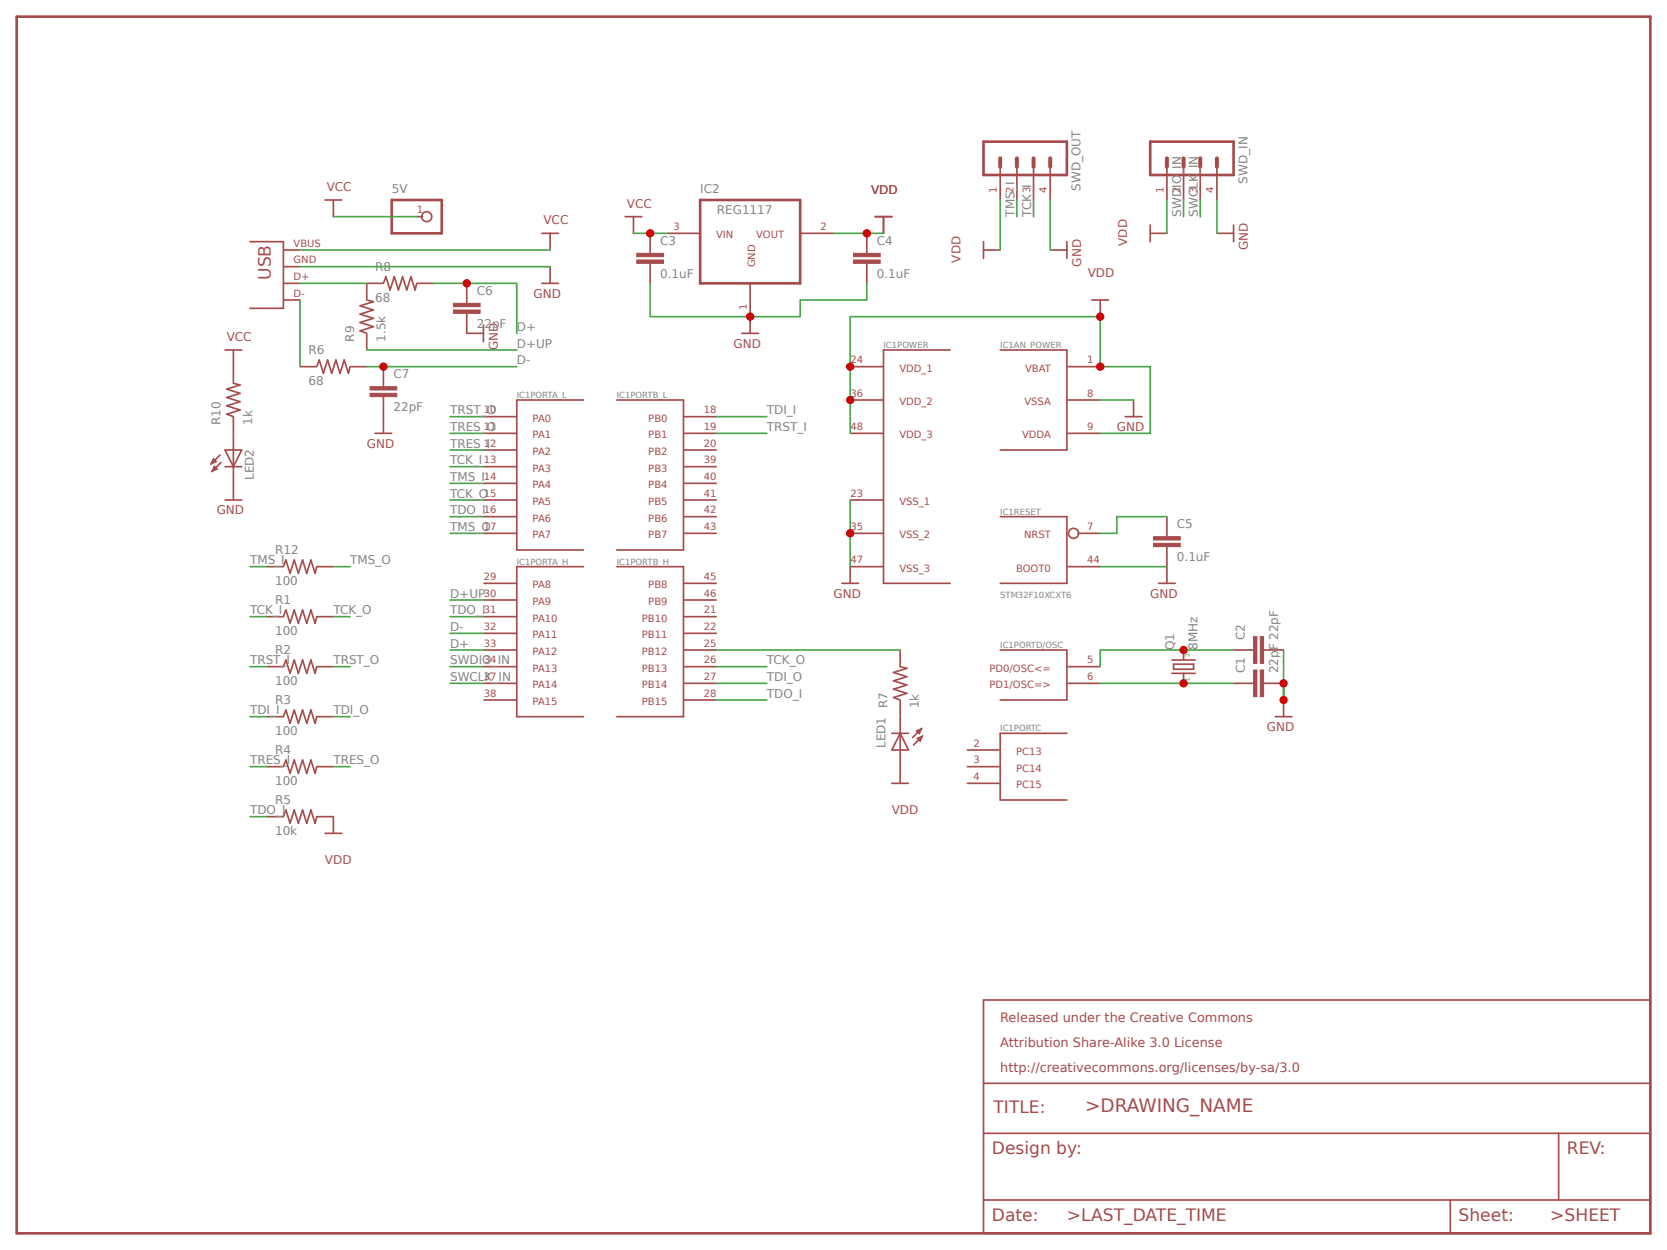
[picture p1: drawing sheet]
<svg xmlns="http://www.w3.org/2000/svg" width="265mm" height="198mm" viewBox="0 0 265 198" stroke-linecap="round" stroke-linejoin="round" font-family="sans-serif">
<g fill="none" stroke="#a54b4b" stroke-width=".26">
<path d="M39.7 38.4h5.3v10.5h-5.3M45 39.7h2.6M51.6 31.7h2.6M52.9 31.7v2.7M66.1 34.4h1.1M86 37h2.6M87.3 37v2.7M99.2 34.4h2.7M100.5 34.4v2.6M103.2 37v2.6M103.2 39.7v.5M105.8 37h5.2"/>
<path d="M127.1 37h5.2M137.6 37v2.6M137.6 39.7v.5M138.9 34.4h2.7M140.2 34.4v2.6M156.1 39.7h2.6M156.1 38.4v2.6M158.7 26.5v5.2M161.4 26.5v5.2M164 26.5v5.2M166.7 26.5v5.2M166.7 39.7h2.6"/>
<path d="M169.3 38.4v2.6M182.6 37h2.6M182.6 35.7v2.7M185.2 26.5v5.2M187.9 26.5v5.2M190.5 26.5v5.2M193.1 26.5v5.2M193.1 37h2.7M195.8 35.7v2.7M35.7 55.6h2.7M37 55.6v5.2M45 47.6h2.6"/>
<path d="M45 45h2.6M45 42.3h2.6M47.6 58.2h2.6M50.3 58.2l.4-1.1 .6 2.2 .7-2.2 .7 2.2 .6-2.2 .7 2.2 .6-2.2 .7 2.2 .3-1.1M55.6 58.2h2.6M58.2 47.6l1.1 .3-2.2 .7 2.2 .6-2.2 .7 2.2 .6-2.2 .7 2.2 .7-2.2 .6 1.1 .4M58.2 53v2.6M60.8 45h-2.6v2.6M60.9 58.2v2.6M60.9 45l.4-1.1 .6 2.1 .7-2.1 .6 2.1 .7-2.1 .7 2.1 .6-2.1 .7 2.1 .2-1M66.2 45h2.6M74.1 50.3v2.6h2.6"/>
<path d="M74.1 45v2.6M74.1 47.6v.6M74.1 49.7v.6M76.7 51.6v2.6M86 45h2.6M87.3 42.3v2.7M103.2 41.8v.5M103.2 42.4v2.6M117.7 52.9h2.7M119.1 45.1v7.8M134.9 58.2h5.2M137.6 41.8v.5"/>
<path d="M137.6 42.4v2.6M150.8 55.6h-10.6v37h10.6M158.7 55.6h10.6v15.8h-10.6M169.4 58.2h5.2M173.3 47.6h2.6M174.6 47.6v2.7M34.9 72.2l-1.4 1.5M35.1 73.4l-1.5 1.5M35.7 71.4h2.7l-1.4 2.7zM35.7 74.1h2.7M35.7 79.4h2.7M37 66.2v5.2"/>
<path d="M37 71.4v2.7M37 74.1v5.3M37 60.9l1.1 .2-2.1 .7 2.1 .6-2.1 .7 2.1 .7-2.1 .6 2.1 .7-2.1 .6 1 .4M59.5 68.8h2.7M60.9 60.9v.5M60.9 63v.5M60.9 63.5v5.3M76.7 66.1h5.2M76.7 68.8h5.2M76.7 71.4h5.2M76.7 74.1h5.2M76.7 76.7h5.2"/>
<path d="M76.7 79.4h5.2M92.6 63.5h-10.6v23.8h10.6M97.9 63.5h10.6v23.8h-10.6M108.6 66.1h5.2M108.6 68.8h5.2M108.6 71.4h5.2M108.6 74.1h5.2M108.6 76.7h5.2M108.6 79.4h5.2M134.9 63.5h5.2M134.9 68.8h5.2M134.9 79.4h5.2"/>
<path d="M169.4 63.5h5.2M169.4 68.8h5.2M178.6 66.1h2.6M179.9 63.5v2.6M42.3 90h2.6M42.3 97.9h2.6M45 90l.4-1.1 .6 2.1 .7-2.1 .7 2.1 .6-2.1 .7 2.1 .6-2.1 .7 2.1 .3-1M45 97.9l.4-1.1 .6 2.2 .7-2.2 .7 2.2 .6-2.2 .7 2.2 .6-2.2 .7 2.2 .3-1.1M50.3 90h2.6M50.3 97.9h2.6M76.7 82h5.2M76.7 84.7h5.2"/>
<path d="M76.7 92.6h5.2M76.7 95.2h5.2M76.7 97.9h5.2M92.6 90h-10.6v23.8h10.6M97.9 90h10.6v23.8h-10.6M108.6 82h5.2M108.6 84.7h5.2M108.6 92.6h5.2M108.6 95.2h5.2M108.6 97.9h5.2M133.6 92.6h2.7M134.9 84.7h5.2"/>
<path d="M140.1 90h-5.2v2.6M158.7 82h10.6v10.6h-10.6M169.4 90h5.2M171 84.7h3.6M183.9 92.6h2.6M185.2 82v2.6M185.2 84.7v.5M185.2 86.8v.5M185.2 87.4v5.2M42.3 113.8h2.6M42.3 105.8h2.6M45 105.8l.4-1 .6 2.1 .7-2.1 .7 2.1 .6-2.1 .7 2.1 .6-2.1 .7 2.1 .3-1.1"/>
<path d="M45 113.8l.4-1.1 .6 2.1 .7-2.1 .7 2.1 .6-2.1 .7 2.1 .6-2.1 .7 2.1 .3-1M50.3 113.8h2.6M50.3 105.8h2.6M76.7 100.5h5.2M76.7 103.2h5.2M76.7 105.8h5.2M76.7 108.5h5.2M76.7 111.1h5.2M108.6 100.5h5.2M108.6 103.2h5.2M108.6 105.8h5.2M108.6 108.5h5.2"/>
<path d="M108.6 111.1h5.2M141.6 116.4h2.6M142.9 116.4l1.3 2.7h-2.6zM142.9 103.2v2.6M142.9 111.2v5.2M142.9 116.4v2.7M142.9 119.1v5.3M142.9 105.8l1 .3-2.1 .7 2.1 .6-2.1 .7 2.1 .6-2.1 .7 2.1 .7-2.1 .6 1.1 .4M146.3 115.6l-1.4 1.5M146.4 116.8l-1.4 1.5M153.5 119.1h5.2M158.7 103.2h10.6v7.9h-10.6"/>
<path d="M169.3 116.4h-10.6v10.6h10.6M169.4 105.8h5.2M169.4 108.5h5.2M186 104.8h3.7M186 106.9h3.7M186.3 105.4h3.1v.8h-3.1zM187.9 103.2v1.6M187.9 106.9v1.6M195.8 103.2h2.6M195.8 108.5h2.6M198.4 103.2h.6M198.4 108.5h.6"/>
<path d="M200.6 103.2h.5M200.6 108.5h.5M201.1 103.2h2.6M201.1 108.5h2.6M202.4 113.8h2.7M203.7 111.1v2.7M42.3 121.7h2.6M42.3 129.6h2.6M45 121.7l.4-1.1 .6 2.2 .7-2.2 .7 2.2 .6-2.2 .7 2.2 .6-2.2 .7 2.2 .3-1.1M45 129.6l.4-1 .6 2.1 .7-2.1 .7 2.1 .6-2.1 .7 2.1 .6-2.1 .7 2.1 .3-1.1M50.3 121.7h2.6M50.3 129.6h2.6v2.7"/>
<path d="M51.6 132.3h2.6M141.6 124.4h2.6M153.5 121.7h5.2M153.5 124.4h5.2M156.1 158.7h105.8v37.1h-105.8zM156.1 179.9h105.8M156.1 172h105.8M247.4 179.9v10.6M156.1 190.5h105.8M230.2 190.5v5.3"/>
<circle cx="67.7" cy="34.4" r=".79"/>
<circle cx="170.4" cy="84.7" r=".79"/>
</g>
<g fill="#a54b4b" stroke="#a54b4b" stroke-width=".16">
<path d="M145.5 117.2l.9-.4-.4 .9z"/>
<path d="M145.4 116l.9-.4-.4 .9z"/>
<path d="M33.9 72.8l.5 .5-.9 .4z"/>
<path d="M34 74l.5 .5-.9 .4z"/>
<path d="M200 101.1h.6v4.2h-.6z"/>
<path d="M199 101.1h.5v4.2h-.5z"/>
<path d="M200 106.4h.6v4.2h-.6z"/>
<path d="M199 106.4h.5v4.2h-.5z"/>
<path d="M183.1 86.3h4.2v.5h-4.2z"/>
<path d="M183.1 85.2h4.2v.5h-4.2z"/>
<path d="M101.1 41.3h4.2v.5h-4.2z"/>
<path d="M101.1 40.2h4.2v.5h-4.2z"/>
<path d="M135.5 41.3h4.2v.5h-4.2z"/>
<path d="M135.5 40.2h4.2v.5h-4.2z"/>
<path d="M72 49.2h4.2v.5h-4.2z"/>
<path d="M72 48.2h4.2v.5h-4.2z"/>
<path d="M58.7 62.4h4.3v.6h-4.3z"/>
<path d="M58.7 61.4h4.3v.5h-4.3z"/>
</g>
<path d="M2.6 2.6h259.3v193.2h-259.3zM62.2 31.7h7.9v5.3h-7.9zM111.1 31.7h15.9v13.3h-15.9zM156.1 22.5h13.2v5.3h-13.2zM182.6 22.5h13.2v5.3h-13.2z" fill="none" stroke="#a54b4b" stroke-width=".42"/>
<path d="M158.7 25.1v1.4M161.4 25.1v1.4M164 25.1v1.4M166.7 25.1v1.4M185.2 25.1v1.4M187.9 25.1v1.4M190.5 25.1v1.4M193.1 25.1v1.4" fill="none" stroke="#a54b4b" stroke-width=".63"/>
<g fill="none" stroke="#4ba54b" stroke-width=".26">
<path d="M47.6 39.7h39.7M52.9 34.4h13.2M100.5 37h5.3M132.3 37h7.9M158.7 31.7v8M161.4 31.7v2.7M164 31.7v2.7M166.7 31.7v8M185.2 31.7v5.3M187.9 31.7v2.7M190.5 31.7v2.7M193.1 31.7v5.3"/>
<path d="M47.6 42.3h39.7M47.6 45h10.6M47.6 47.6v10.6M58.2 55.6h23.8M58.2 58.2h23.8M68.8 45h13.2v7.9M103.2 45v5.3h23.8v-2.7h10.6v-2.6M71.4 79.4h5.3M71.4 66.1h5.3M71.4 68.8h5.3M71.4 71.4h5.3M71.4 76.7h5.3"/>
<path d="M71.4 74.1h5.3M113.8 66.1h7.9M113.8 68.8h7.9M134.9 68.8v-18.5h39.7v7.9h8v10.6h-8M134.9 79.4v10.6M174.6 63.5h5.3M39.7 90h2.6M39.7 97.9h2.6M52.9 90h2.7M52.9 97.9h2.7M71.4 97.9h5.3M71.4 95.2h5.3"/>
<path d="M71.4 82h5.3M71.4 84.7h5.3M174.6 90h10.6M185.2 82h-7.9v2.7h-2.7M39.7 105.8h2.6M39.7 113.8h2.6M52.9 105.8h2.7M52.9 113.8h2.7M71.4 108.5h5.3M71.4 103.2h5.3M71.4 105.8h5.3M71.4 100.5h5.3"/>
<path d="M113.8 108.5h7.9M113.8 103.2h29.1M113.8 105.8h7.9M113.8 111.1h7.9M174.6 108.5h21.2M195.8 103.2h-21.2v2.6M203.7 103.2v7.9v-2.6M39.7 121.7h2.6M39.7 129.6h2.6M52.9 121.7h2.7"/>
</g>
<g fill="#c00">
<circle cx="103.2" cy="37" r=".66"/>
<circle cx="119.1" cy="50.3" r=".66"/>
<circle cx="134.9" cy="84.7" r=".66"/>
<circle cx="203.7" cy="108.5" r=".66"/>
<circle cx="203.7" cy="111.1" r=".66"/>
<circle cx="137.6" cy="37" r=".66"/>
<circle cx="134.9" cy="63.5" r=".66"/>
<circle cx="134.9" cy="58.2" r=".66"/>
<circle cx="174.6" cy="50.3" r=".66"/>
<circle cx="174.6" cy="58.2" r=".66"/>
<circle cx="187.9" cy="103.2" r=".66"/>
<circle cx="187.9" cy="108.5" r=".66"/>
<circle cx="60.9" cy="58.2" r=".66"/>
<circle cx="74.1" cy="45" r=".66"/>
</g>
<text font-size="2.9" fill="#a54b4b" x="172.2" y="176.6">&gt;DRAWING_NAME</text>
<g font-size="2.7" fill="#a54b4b">
<text x="43" y="44.5" transform="rotate(-90 43 44.5)">USB</text>
<text x="157.7" y="176.6">TITLE:</text>
<text x="157.4" y="183.2">Design by:</text>
<text x="248.7" y="183.2">REV:</text>
<text x="157.4" y="193.8">Date:</text>
<text x="169.3" y="193.8">&gt;LAST_DATE_TIME</text>
<text x="231.5" y="193.8">Sheet:</text>
<text x="246.1" y="193.8">&gt;SHEET</text>
</g>
<g font-size="2" fill="#a54b4b">
<text x="158.7" y="162.2">Released under the Creative Commons</text>
<text x="158.7" y="166.2">Attribution Share-Alike 3.0 License</text>
<text x="158.7" y="170.2">http://creativecommons.org/licenses/by-sa/3.0</text>
</g>
<g font-size="1.9" fill="#838383">
<text x="198" y="29.2" transform="rotate(-90 198 29.2)">SWD_IN</text>
<text x="62.2" y="30.6">5V</text>
<text x="111.1" y="30.6">IC2</text>
<text x="113.8" y="33.9">REG1117</text>
<text x="161" y="34.4" transform="rotate(-90 161 34.4)">TMS_I</text>
<text x="163.7" y="34.4" transform="rotate(-90 163.7 34.4)">TCK_I</text>
<text x="171.5" y="30.3" transform="rotate(-90 171.5 30.3)">SWD_OUT</text>
<text x="187.5" y="34.4" transform="rotate(-90 187.5 34.4)">SWDIO_IN</text>
<text x="190.1" y="34.4" transform="rotate(-90 190.1 34.4)">SWCLK_IN</text>
<text x="104.8" y="38.8">C3</text>
<text x="139.2" y="38.8">C4</text>
<text x="59.5" y="48">68</text>
<text x="59.5" y="43">R8</text>
<text x="75.7" y="46.8">C6</text>
<text x="104.8" y="44.1">0.1uF</text>
<text x="139.2" y="44.1">0.1uF</text>
<text x="75.7" y="52.1">22pF</text>
<text x="82" y="52.5">D+</text>
<text x="48.9" y="56.2">R6</text>
<text x="56.2" y="54.2" transform="rotate(-90 56.2 54.2)">R9</text>
<text x="61.2" y="54.2" transform="rotate(-90 61.2 54.2)">1.5k</text>
<text x="62.4" y="60">C7</text>
<text x="82" y="55.2">D+UP</text>
<text x="82" y="57.8">D-</text>
<text x="48.9" y="61.2">68</text>
<text x="62.4" y="65.3">22pF</text>
<text x="71.4" y="65.8">TRST_O</text>
<text x="121.7" y="65.8">TDI_I</text>
<text x="35" y="67.5" transform="rotate(-90 35 67.5)">R10</text>
<text x="40" y="67.5" transform="rotate(-90 40 67.5)">1k</text>
<text x="71.4" y="68.4">TRES_O</text>
<text x="71.4" y="71.1">TRES_I</text>
<text x="121.7" y="68.4">TRST_I</text>
<text x="40.3" y="76.2" transform="rotate(-90 40.3 76.2)">LED2</text>
<text x="71.4" y="73.7">TCK_I</text>
<text x="71.4" y="76.4">TMS_I</text>
<text x="71.4" y="81.7">TDO_I</text>
<text x="71.4" y="79">TCK_O</text>
<text x="186.8" y="83.8">C5</text>
<text x="39.7" y="89.6">TMS_I</text>
<text x="43.7" y="87.9">R12</text>
<text x="55.6" y="89.6">TMS_O</text>
<text x="71.4" y="84.3">TMS_O</text>
<text x="186.8" y="89.1">0.1uF</text>
<text x="43.7" y="92.9">100</text>
<text x="43.7" y="95.9">R1</text>
<text x="71.4" y="94.9">D+UP</text>
<text x="39.7" y="97.5">TCK_I</text>
<text x="43.7" y="100.9">100</text>
<text x="52.9" y="97.5">TCK_O</text>
<text x="71.4" y="97.5">TDO_I</text>
<text x="71.4" y="100.2">D-</text>
<text x="197.6" y="101.6" transform="rotate(-90 197.6 101.6)">C2</text>
<text x="39.7" y="105.5">TRST_I</text>
<text x="43.7" y="103.8">R2</text>
<text x="52.9" y="105.5">TRST_O</text>
<text x="71.4" y="102.8">D+</text>
<text x="71.4" y="105.5">SWDIO_IN</text>
<text x="121.7" y="105.5">TCK_O</text>
<text x="186.3" y="103.2" transform="rotate(-90 186.3 103.2)">Q1</text>
<text x="190" y="103.2" transform="rotate(-90 190 103.2)">8MHz</text>
<text x="197.6" y="106.9" transform="rotate(-90 197.6 106.9)">C1</text>
<text x="202.9" y="106.9" transform="rotate(-90 202.9 106.9)">22pF 22pF</text>
<text x="39.7" y="113.4">TDI_I</text>
<text x="43.7" y="108.8">100</text>
<text x="43.7" y="111.8">R3</text>
<text x="52.9" y="113.4">TDI_O</text>
<text x="71.4" y="108.1">SWCLK_IN</text>
<text x="121.7" y="110.8">TDO_I</text>
<text x="121.7" y="108.1">TDI_O</text>
<text x="140.9" y="112.4" transform="rotate(-90 140.9 112.4)">R7</text>
<text x="145.9" y="112.4" transform="rotate(-90 145.9 112.4)">1k</text>
<text x="43.7" y="116.8">100</text>
<text x="43.7" y="119.7">R4</text>
<text x="140.6" y="118.7" transform="rotate(-90 140.6 118.7)">LED1</text>
<text x="39.7" y="121.3">TRES_I</text>
<text x="43.7" y="124.7">100</text>
<text x="52.9" y="121.3">TRES_O</text>
<text x="39.7" y="129.3">TDO_I</text>
<text x="43.7" y="127.6">R5</text>
<text x="43.7" y="132.6">10k</text>
</g>
<g font-size="1.9" fill="#a54b4b">
<text x="51.9" y="30.3">VCC</text>
<text x="86.3" y="35.6">VCC</text>
<text x="99.5" y="33">VCC</text>
<text x="138.2" y="30.7">VDD</text>
<text x="152.4" y="41.7" transform="rotate(-90 152.4 41.7)">VDD</text>
<text x="178.9" y="39" transform="rotate(-90 178.9 39)">VDD</text>
<text x="198.1" y="39.7" transform="rotate(-90 198.1 39.7)">GND</text>
<text x="84.7" y="47.3">GND</text>
<text x="171.6" y="42.3" transform="rotate(-90 171.6 42.3)">GND</text>
<text x="172.6" y="43.9">VDD</text>
<text x="36" y="54.1">VCC</text>
<text x="79" y="55.6" transform="rotate(-90 79 55.6)">GND</text>
<text x="116.4" y="55.2">GND</text>
<text x="58.2" y="71.1">GND</text>
<text x="177.3" y="68.4">GND</text>
<text x="34.4" y="81.7">GND</text>
<text x="132.3" y="94.9">GND</text>
<text x="182.6" y="94.9">GND</text>
<text x="201.1" y="116">GND</text>
<text x="141.5" y="129.1">VDD</text>
<text x="51.6" y="137.1">VDD</text>
</g>
<g font-size="1.6" fill="#a54b4b">
<text x="66.2" y="33.9">1</text>
<text x="158.2" y="30.7" transform="rotate(-90 158.2 30.7)">1</text>
<text x="160.9" y="30.7" transform="rotate(-90 160.9 30.7)">2</text>
<text x="163.5" y="30.7" transform="rotate(-90 163.5 30.7)">3</text>
<text x="166.2" y="30.7" transform="rotate(-90 166.2 30.7)">4</text>
<text x="184.7" y="30.7" transform="rotate(-90 184.7 30.7)">1</text>
<text x="187.3" y="30.7" transform="rotate(-90 187.3 30.7)">2</text>
<text x="190" y="30.7" transform="rotate(-90 190 30.7)">3</text>
<text x="192.6" y="30.7" transform="rotate(-90 192.6 30.7)">4</text>
<text x="46.6" y="41.8">GND</text>
<text x="46.6" y="39.2">VBUS</text>
<text x="106.9" y="36.5">3</text>
<text x="113.6" y="37.8">VIN</text>
<text x="120" y="37.8">VOUT</text>
<text x="130.2" y="36.5">2</text>
<text x="46.6" y="47.1">D-</text>
<text x="46.6" y="44.5">D+</text>
<text x="119.8" y="42.5" transform="rotate(-90 119.8 42.5)">GND</text>
<text x="118.5" y="49.2" transform="rotate(-90 118.5 49.2)">1</text>
<text x="135" y="57.7">24</text>
<text x="142.7" y="59">VDD_1</text>
<text x="162.7" y="59">VBAT</text>
<text x="172.5" y="57.7">1</text>
<text x="76.8" y="65.6">10</text>
<text x="111.7" y="65.6">18</text>
<text x="135" y="63">36</text>
<text x="142.7" y="64.3">VDD_2</text>
<text x="162.6" y="64.3">VSSA</text>
<text x="172.5" y="63">8</text>
<text x="76.8" y="68.3">11</text>
<text x="76.8" y="70.9">12</text>
<text x="84.5" y="66.9">PA0</text>
<text x="84.5" y="69.6">PA1</text>
<text x="102.9" y="66.9">PB0</text>
<text x="102.9" y="69.6">PB1</text>
<text x="111.7" y="68.3">19</text>
<text x="111.7" y="70.9">20</text>
<text x="135" y="68.3">48</text>
<text x="142.7" y="69.6">VDD_3</text>
<text x="162.2" y="69.6">VDDA</text>
<text x="172.5" y="68.3">9</text>
<text x="76.8" y="73.6">13</text>
<text x="76.8" y="76.2">14</text>
<text x="84.5" y="72.2">PA2</text>
<text x="84.5" y="74.9">PA3</text>
<text x="84.5" y="77.5">PA4</text>
<text x="102.9" y="72.2">PB2</text>
<text x="102.9" y="74.9">PB3</text>
<text x="102.9" y="77.5">PB4</text>
<text x="111.7" y="73.6">39</text>
<text x="111.7" y="76.2">40</text>
<text x="76.8" y="78.9">15</text>
<text x="76.8" y="81.5">16</text>
<text x="84.5" y="80.2">PA5</text>
<text x="84.5" y="82.8">PA6</text>
<text x="102.9" y="80.2">PB5</text>
<text x="102.9" y="82.8">PB6</text>
<text x="111.7" y="78.9">41</text>
<text x="111.7" y="81.5">42</text>
<text x="135" y="78.9">23</text>
<text x="142.7" y="80.2">VSS_1</text>
<text x="76.8" y="84.1">17</text>
<text x="84.5" y="85.4">PA7</text>
<text x="102.9" y="85.4">PB7</text>
<text x="111.7" y="84.1">43</text>
<text x="135" y="84.1">35</text>
<text x="135" y="89.4">47</text>
<text x="142.7" y="85.4">VSS_2</text>
<text x="162.5" y="85.4">NRST</text>
<text x="172.5" y="84.1">7</text>
<text x="172.5" y="89.4">44</text>
<text x="76.8" y="92.1">29</text>
<text x="76.8" y="94.7">30</text>
<text x="84.5" y="93.4">PA8</text>
<text x="102.9" y="93.4">PB8</text>
<text x="111.7" y="92.1">45</text>
<text x="111.7" y="94.7">46</text>
<text x="142.7" y="90.7">VSS_3</text>
<text x="161.3" y="90.7">BOOT0</text>
<text x="76.8" y="97.4">31</text>
<text x="76.8" y="100">32</text>
<text x="84.5" y="96">PA9</text>
<text x="84.5" y="98.7">PA10</text>
<text x="84.5" y="101.3">PA11</text>
<text x="101.9" y="98.7">PB10</text>
<text x="101.9" y="101.3">PB11</text>
<text x="102.9" y="96">PB9</text>
<text x="111.7" y="97.4">21</text>
<text x="111.7" y="100">22</text>
<text x="76.8" y="102.7">33</text>
<text x="76.8" y="105.3">34</text>
<text x="76.8" y="108">37</text>
<text x="84.5" y="104">PA12</text>
<text x="84.5" y="106.6">PA13</text>
<text x="101.9" y="104">PB12</text>
<text x="101.9" y="106.6">PB13</text>
<text x="111.7" y="102.7">25</text>
<text x="111.7" y="105.3">26</text>
<text x="111.7" y="108">27</text>
<text x="157.1" y="106.6">PD0/OSC&lt;=</text>
<text x="172.5" y="105.3">5</text>
<text x="172.5" y="108">6</text>
<text x="76.8" y="110.6">38</text>
<text x="84.5" y="109.3">PA14</text>
<text x="84.5" y="111.9">PA15</text>
<text x="101.9" y="109.3">PB14</text>
<text x="101.9" y="111.9">PB15</text>
<text x="111.7" y="110.6">28</text>
<text x="157.1" y="109.3">PD1/OSC=&gt;</text>
<text x="154.5" y="118.5">2</text>
<text x="161.3" y="119.8">PC13</text>
<text x="154.5" y="121.2">3</text>
<text x="154.5" y="123.8">4</text>
<text x="161.3" y="122.5">PC14</text>
<text x="161.3" y="125.1">PC15</text>
</g>
<g font-size="1.3" fill="#838383">
<text x="140.2" y="55.2">IC1POWER</text>
<text x="158.7" y="55.2">IC1AN_POWER</text>
<text x="82" y="63.2">IC1PORTA_L</text>
<text x="97.9" y="63.2">IC1PORTB_L</text>
<text x="158.7" y="81.7">IC1RESET</text>
<text x="82" y="89.6">IC1PORTA_H</text>
<text x="97.9" y="89.6">IC1PORTB_H</text>
<text x="158.7" y="94.9">STM32F10XCXT6</text>
<text x="158.7" y="102.9">IC1PORTD/OSC</text>
<text x="158.7" y="116.1">IC1PORTC</text>
</g>
<g font-size=".9" fill="#4ba54b">
<text x="188.8" y="104.2" transform="rotate(-90 188.8 104.2)">2</text>
<text x="188.8" y="108.1" transform="rotate(-90 188.8 108.1)">1</text>
</g>
</svg>
